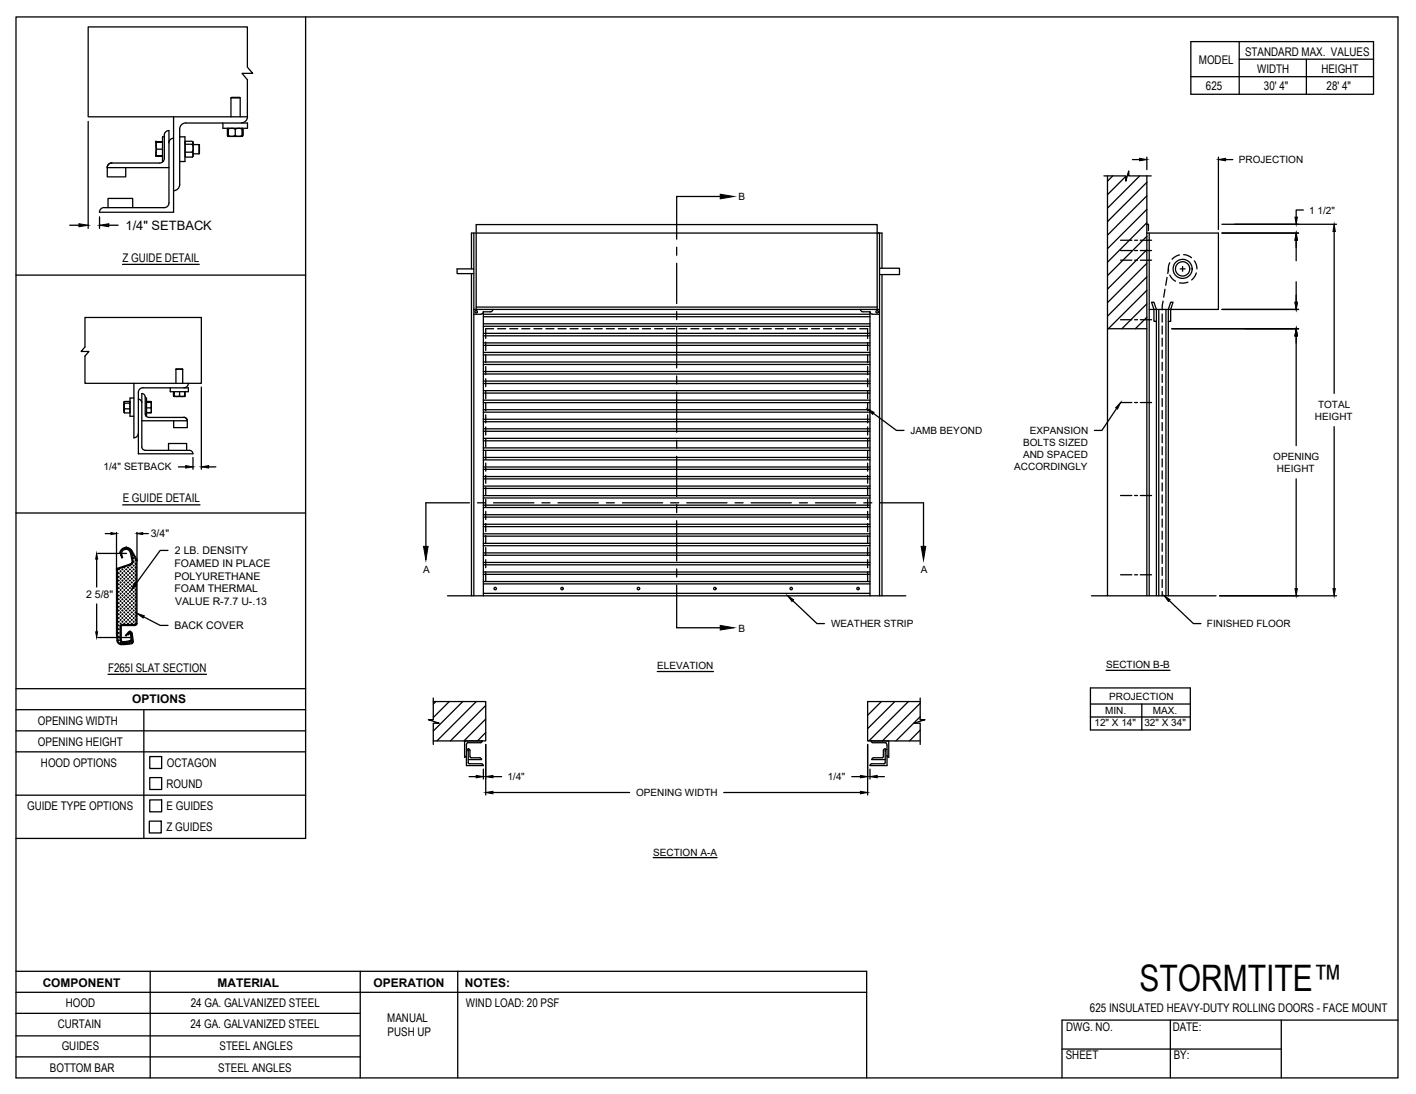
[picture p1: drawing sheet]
<svg xmlns="http://www.w3.org/2000/svg" width="279mm" height="216mm" viewBox="0 0 279 216" stroke-linecap="round" stroke-linejoin="round" font-family="sans-serif">
<!-- layer: ANNOTATIONS -->
<g fill="none" stroke="#000" stroke-width=".25">
<path d="M17.4 24v21.1M223.5 31.5h1.4M226.3 31v2.5M240.4 31v14.3M241.8 31.5h1.4M13.8 44.5h1.8M19.6 42.8v2.3M21.5 44.5h1.8M241.1 46h15.1M241.1 44.3h22.6M255.8 47.4v4.1M255.8 55.6v4"/>
<path d="M257.2 41.4h-1.4v1.5M263.2 45.7v31.9M39.7 76.4v16.2M231.2 64.9h25M241.1 61.1h15.1M255.8 66.3v21.6M35.2 92.1h1.4M38.1 90.3v2.3M41.2 92.1h1.4M172.3 81.6l4.6 3.3h1.5M220.3 80.6l-2.9 4.3h-1.5M255.8 94.5v21.7"/>
<path d="M263.2 84.2v32M19.1 110.3v5.5M19.1 119.2v5.5M19.3 109.2h5.7M20.8 105.3h1.1M23 105.1v7.3M27 105.1v5.5M28.2 105.3h1.1M33.1 108.6h-1.5l-4.8 6.6M156.4 118.5l4.8 4.6h1.5M230.7 118.5l4.8 4.6h1.5M240.6 117.6h23.1"/>
<path d="M19.3 125.8h6.4M28.3 121.7l3.3 1.7h1.5M129.7 132.5h11.1M215.2 135.8h19.7v8.3h-19.7zM215.2 138.9h19.7M218.2 132.3h12.7M225.3 138.9v5.2M92.6 153.3h1.4M95.4 151.8v1.9M95.8 146.9v10M97.3 153.3h1.7M97.3 156.4h26.9"/>
<path d="M142.8 156.4h27M168.1 153.3h1.7M171.2 146.9v10M171.7 151.8v1.9M173.1 153.3h1.4M215.2 141.5h19.7M128.9 169.2h12.6"/>
</g>
<!-- layer: PUSH UP -->
<g fill="none" stroke="#000" stroke-width=".25">
<path d="M217.8 34.7h4.3v1.1l.6-2.1v1h4.5M218.5 34.7v82.9M219.6 34.7l-1.1 1.1M222.1 34.8l-3.6 3.6M222.7 34.2l-.2 .2M224.9 34.7l-6.4 6.4M226.3 36l-7.8 7.8M226.3 38.7l-7.8 7.7M226.3 34.7v82.9M93 54v63.6M93.5 53.1h-3.3v.9h3.3M93.5 46v71.6"/>
<path d="M173.5 52.9h4v1.3h-4M173.5 46v71.6M174 52.9v-6.9h-81v7.1M174 54.2v63.4M221.1 47.4h2.2M221.1 49.4h2.2M221.1 51.4h2.2M223.9 47.4h.6M223.9 49.4h.6M223.9 51.4h.6M225 47.4h2.2M225 49.4h2.2"/>
<path d="M225 51.4h2.2M226.3 46h14.1v15.1h-13.6M226.3 44.3h.3v1.2M226.3 41.3l-7.8 7.8M226.3 44l-7.8 7.8M226.3 46.6l-7.8 7.8M226.3 49.3l-7.8 7.8M226.3 52l-7.8 7.7M226.3 54.6l-7.8 7.8M226.3 57.3l-7.6 7.6M226.3 60l-4.9 4.9M226.8 46v71.6"/>
<path d="M229.5 59.4l-.2 1.8M229.9 57.1l-.3 1.6M230.3 54.7l-.3 1.6M230.6 53.1l-.2 .9M230.8 51.8l-.3 1 .1 .7M230.8 54.3l.5 .7 .6 .5M232.7 50.3l-.6 .2-.8 .7M232.9 53.1h.9M233.3 52.6v.9M233.6 50.2l.8 .2 .7 .5M234.4 55.7l-.9 .2-.8-.1M235.7 51.5l.3 .6 .2 1"/>
<path d="M236.1 53.9l-.3 .5-.7 .8M93.5 61.1h80M94 61.1v-16.8h79.1v16.8M94 60.6h79.1M95.4 61.5l-.1 .3-.4 .2h-1.4M95.4 61.5v56.1M95.4 62h76.3M95.4 79.5h76.3M95.4 79h76.3M95.4 77.6h76.3M95.4 77.1h76.3M95.4 75.7h76.3"/>
<path d="M95.4 75.2h76.3M95.4 73.8h76.3M95.4 73.3h76.3M95.4 71.9h76.3M95.4 71.4h76.3M95.4 70h76.3M95.4 69.6h76.3M95.4 68.2h76.3M95.4 67.7h76.3M95.4 66.3h76.3M95.4 65.8h76.3M95.4 64.4h76.3"/>
<path d="M95.4 63.9h76.3M95.4 62.5h76.3M95.8 67.6v1.6M95.8 70v1.6M95.8 72.3v1.6M95.8 74.7v1.6M95.8 77.1v1.6M95.8 79.5v1.6M97.3 61.1l-.3 .4h-.2h-1.4M97.4 64.9h-1.6v1.9M98.2 64.9h1.6M100.6 64.9h1.6"/>
<path d="M103 64.9h1.5M105.3 64.9h1.6M107.7 64.9h1.6M110.1 64.9h1.6M112.5 64.9h1.6M114.9 64.9h1.6M117.2 64.9h1.6M119.6 64.9h1.6M122 64.9h1.6M124.4 64.9h1.6M126.8 64.9h1.6M129.2 64.9h1.5"/>
<path d="M131.5 64.9h1.6M133.9 64.9h1.6M136.3 64.9h1.6M138.7 64.9h1.6M141.1 64.9h1.6M143.4 64.9h1.6M145.8 64.9h1.6M148.2 64.9h1.6M150.6 64.9h1.6M153 64.9h1.6M155.4 64.9h1.6M157.7 64.9h1.6"/>
<path d="M160.1 64.9h1.6M162.5 64.9h1.6M164.9 64.9h1.6M167.3 64.9h1.5M169.7 64.9h1.5v1.9M169.8 61.1l.2 .4h.3M170.3 61.5h1.4M171.2 67.6v1.6M171.2 70v1.6M171.2 72.3v1.6M171.2 74.7v1.6M171.2 77.1v1.6"/>
<path d="M171.2 79.5v1.6M171.7 61.5v56.1M171.7 61.5v.3l.4 .2h1.4M218.5 64.9h7.8M221.1 63.1h2.2M221.1 79.4h2.2M223.9 63.1h.6M223.9 79.4h.6M225 63.1h2.2M225 79.4h2.2M226.3 62.6l-2.3 2.3M228.2 63.4h-.5v-2.3l-.5-1.5h.5l.5 1.5v56.5"/>
<path d="M228.6 61.1v56.5M229.3 62v1.6M229.3 64.3v1.6M229.3 66.7v1.6M229.3 69.1v1.6M229.3 71.5v1.6M229.3 73.9v1.6M229.3 76.3v1.6M229.3 78.6v1.6M230.1 61.1v56.5M230.5 63.4h.5v-2.3l.5-1.5h-.5l-.5 1.5v56.5M95.4 99.7h76.3"/>
<path d="M95.4 98.3h76.3M95.4 97.8h76.3M95.4 96.4h76.3M95.4 95.9h76.3M95.4 94.5h76.3M95.4 94h76.3M95.4 92.6h76.3M95.4 92.2h76.3M95.4 90.8h76.3M95.4 90.3h76.3M95.4 88.9h76.3M95.4 88.4h76.3"/>
<path d="M95.4 87h76.3M95.4 86.5h76.3M95.4 85.1h76.3M95.4 84.6h76.3M95.4 83.2h76.3M95.4 82.7h76.3M95.4 81.3h76.3M95.4 80.9h76.3M95.8 81.9v1.6M95.8 84.3v1.6M95.8 86.6v1.6M95.8 89v1.6"/>
<path d="M95.8 91.4v1.6M95.8 93.8v1.6M95.8 96.2v1.5M95.8 98.6v1.5M171.2 81.9v1.6M171.2 84.3v1.6M171.2 86.6v1.6M171.2 89v1.6M171.2 91.4v1.6M171.2 93.8v1.6M171.2 96.2v1.5M171.2 98.6v1.5"/>
<path d="M221.1 97.8h2.2M223.9 97.8h.6M225 97.8h2.2M229.3 81v1.6M229.3 83.4v1.6M229.3 85.8v1.6M229.3 88.2v1.5M229.3 90.6v1.5M229.3 92.9v1.6M229.3 95.3v1.6M229.3 97.7v1.6M88.3 117.6h90.4"/>
<path d="M95.4 117.1h76.3M95.4 115.2h76.3M95.4 114.8h76.3M95.4 113.3h76.3M95.4 112.9h76.3M95.4 111.5h76.3M95.4 111h76.3M95.4 109.6h76.3M95.4 109.1h76.3M95.4 107.7h76.3M95.4 107.2h76.3M95.4 105.8h76.3"/>
<path d="M95.4 105.3h76.3M95.4 103.9h76.3M95.4 103.5h76.3M95.4 102h76.3M95.4 101.6h76.3M95.4 100.2h76.3M95.8 100.9v1.6M95.8 103.3v1.6M95.8 105.7v1.6M95.8 108.1v1.6M95.8 110.4v1.6M95.8 112.8v1.9"/>
<path d="M171.2 100.9v1.6M171.2 103.3v1.6M171.2 105.7v1.6M171.2 108.1v1.6M171.2 110.4v1.6M171.2 112.8v1.9M221.1 113.4h2.2M223.9 113.4h.6M225 113.4h2.2M229.3 100.1v1.6M229.3 102.4v1.6M229.3 104.8v1.6"/>
<path d="M229.3 107.2v1.6M229.3 109.6v1.6M229.3 112v1.6M229.3 114.4v1.6M229.3 116.7v.9M85.5 138.5h10.3v7.7h-10.3M85.5 137.8v4.2h-1l2.2 .7h-1.2v4.2M86 138.5l-.5 .5M88.6 138.5l-3.1 3.1M91.3 138.5l-5.8 5.8M94 138.5l-7.8 7.7M95.8 139.2l-6.9 7"/>
<path d="M171.2 138.5h.1M173.9 138.5l-2.7 2.7M176.6 138.5l-5.4 5.3M179.2 138.5l-7.7 7.7M181.6 138.5h-10.4v7.7h10.4M181.6 137.8v4.2h.9l-2.1 .7h1.2v4.2M181.6 138.8l-7.5 7.4M85.1 142l-.2 .2M92 149.1l-.3 .3M92 147.9l.4 .3M92 147v4.1h3.4l-.4-.4h-2.4M92.4 147.8l.3 .3 .1 1.4h1.9l.3 .4h-2.6"/>
<path d="M92.4 147.8v2.7l.2 .2M95.2 146.2l-.4 .4h-2.6l-.2 .4M95.2 146.2h-3.5v3.3M95.8 141.9l-4.3 4.3M95.8 144.6l-1.6 1.6M172.4 149.5l-.4 .4h2.7M174.7 147.8l-.4 .3-.1 1.4h-1.8M174.7 147.8l-.1 2.9h-2.6l-.3 .4h3.3l-.1-4.4-.1-.1h-2.6l-.3-.4h3.5v3.3M175 149.1l.4 .3M175 147.9l-.3 .3M181.6 141.4l-4.8 4.8M181.6 144.1l-2.1 2.1"/>
<circle cx="233.3" cy="53.1" r="1.41"/>
<circle cx="233.3" cy="53.1" r="1.88"/>
<circle cx="93.9" cy="61.5" r=".24"/>
<circle cx="173.1" cy="61.5" r=".24"/>
<circle cx="97.7" cy="116.2" r=".24"/>
<circle cx="110.9" cy="116.2" r=".24"/>
<circle cx="126" cy="116.2" r=".24"/>
<circle cx="141" cy="116.2" r=".24"/>
<circle cx="156.1" cy="116.2" r=".24"/>
<circle cx="169.3" cy="116.2" r=".24"/>
</g>
<!-- layer: 0 -->
<path d="M257.8 11.7v6.9M215.4 117.6h24.5" fill="none" stroke="#000" stroke-width=".25"/>
<!-- layer: PUSH UP -->
<path d="M95.8 67.7h.1" fill="none" stroke="#000" stroke-width=".2"/>
<!-- layer: ANNOTATIONS -->
<g fill="#000" stroke="#000" stroke-width=".2">
<path d="M224.9 31.2l1.4 .3-1.4 .2zM240.4 31.5l1.4-.3v.5zM15.6 44.2l1.8 .3-1.8 .2zM19.6 44.5l1.9-.3v.5zM255.5 59.6h.5l-.2 1.5zM255.8 46l.2 1.4h-.5zM255.5 42.9h.5l-.2 1.4zM263.2 44.3l.3 1.4h-.5zM255.8 64.9l.2 1.4h-.5zM36.6 91.9l1.5 .2-1.5 .3zM39.7 92.1l1.5-.2v.5zM171.2 80.7l1.3 .7-.3 .4z"/>
<path d="M221.1 79.4l-.6 1.3-.4-.2zM19.1 109.2l.2 1.1h-.4zM21.9 105.1l1.1 .2-1.1 .2zM26.6 115.1l.4 .3-1.1 1zM27 105.3l1.2-.2v.4zM155.4 117.6l1.2 .8-.3 .3zM229.7 117.6l1.2 .8-.4 .3zM255.5 116.2h.5l-.2 1.4zM263 116.2h.5l-.3 1.4zM18.9 124.7h.4l-.2 1.1zM27 121.1l1.5 .4-.3 .5zM94 153l1.4 .3-1.4 .2z"/>
<path d="M95.8 153.3l1.5-.3v.5zM95.8 156.4l1.5-.2v.5zM169.8 153l1.4 .3-1.4 .2zM169.8 156.2l1.4 .2-1.4 .3zM171.7 153.3l1.4-.3v.5z"/>
</g>
<!-- layer: SECTION CUTS -->
<g fill="none" stroke="#000" stroke-width=".25">
<path d="M142.1 38.8h-8.6v8.4M133.5 48.8v1.6M133.5 52v7.9M133.5 61.5v1.6M133.5 64.7v7.9M133.5 74.2v1.6M133.5 77.4v7.9M92.6 99.2h-8.6v8.6M94.2 99.2h1.6M97.4 99.2h7.9M106.9 99.2h1.6M110.1 99.2h7.9"/>
<path d="M119.6 99.2h1.6M122.8 99.2h7.9M132.3 99.2h1.6M133.5 86.9v1.6M133.5 90.1v7.9M133.5 99.6v1.6M135.5 99.2h7.9M145 99.2h1.6M148.2 99.2h7.9M157.7 99.2h1.6M160.9 99.2h7.9M170.4 99.2h1.6"/>
<path d="M173.6 99.2h8.6v8.6M133.5 102.8v7.9M133.5 112.3v1.6M133.5 115.5v8.4h8.6"/>
</g>
<path d="M142.1 38.3l2.7 .5-2.7 .4zM83.6 107.8h.9l-.5 2.7zM181.8 107.8h.9l-.5 2.7zM142.1 123.4l2.7 .5-2.7 .4z" fill="#000" stroke="#000" stroke-width=".2"/>
<!-- layer: DETAILS -->
<g fill="none" stroke="#000" stroke-width=".25">
<path d="M45.6 19.3l.1-.1h1.6l.1 .1v3.8M45.6 19.3v3.8M45.6 19.3h1.8M21.2 33.1h12.1M22.1 32.2a.92 .92 0 0 0-1 .9M30.8 30.8h.1M30.8 28.1h.1M30.9 30.8h1.2zM32.1 28l-1.3 .1M32.1 28l-1.3 .1v2.7h1.3M32.1 29.4h-1.2l-.1 .7 .1 .7h1.2h-1.3M32.1 28.1h-1.2l-.1 .6 .1 .7"/>
<path d="M32.4 27h-.3v4.9h.1M33.3 25.8a.89 .89 0 0 0-.9 .9v4.6a.92 .92 0 0 1-.9 .9h-9.4a.84 .84 0 0 0-.9 .8v1.9h3.6v-1.8M33.3 25.8v14.3a.92 .92 0 0 1-.9 .9h-11.8M34.2 27.3a.92 .92 0 0 0-.9 .9M34.2 23.1v18.8h-14.6a.92 .92 0 0 1 .9-.9M35.5 25.5v10.9a1.22 1.22 0 0 1-1.3 1.2M35.5 27h1v4.9h-1M36.5 30.8h.1M36.5 28.1h.1M36.5 28.5h1.4l.2 .8-.2 .7h-1.4M36.7 24.3a1.22 1.22 0 0 0-1.2 1.2M36.7 24.3h12.1v1h-4.8v-1"/>
<path d="M37.9 28.5l.2-.3-.2-.3h-1.4v3.1h1.4l.2-.5-.2-.5M38 28l.1 .1v2.7l-.2 .2M38.1 28.5h1.2M38.1 30.4h1.2M39.3 28.5v1.9M44.9 26.7l.1 .2M44.9 25.5l.1-.2v.2M44.9 26.7l.1 .2v-.2M44.9 25.4v1.4M45 25.3l-.1 .2M45 25.5l.7-.2 .7 .2v1.2l-.7 .2-.7-.2zM45 25.5v1.4h2.8"/>
<path d="M45 25.4l-.1 .1 .1 1.3M46.4 25.5l.7-.2 .7 .2M46.4 26.7l.7 .2 .7-.2v-1.4v1.6M47.8 26.7v.2M47.8 25.3l.1 .2-.1 1.4M47.8 25.4l.1 .1-.1 1.4M48.8 23.1v-7.4l-1-1.2h2.1l-1.1-1.2v-8h-31.4v17.8l31.4-.1a1.22 1.22 0 0 1-1.2 1.3M21.3 41v-1.8h4.9v1.8M16.8 62.7h22.9v12.9h-22.9v-5.3l.7-.9h-1.5l.8-.9zM24.5 79.7l-.1 .1M24.5 79.3v2.1M24.6 79.6l-.1-.2 .1-.2h1v2.3h-1l-.1-.4 .1-.4"/>
<path d="M25.6 79.6h-1l-.1 .5 .1 .6h1M25.6 79.4h.1M26.4 78.5h-.7v3.6h.7M26.4 75.6v10.8M27.3 78.8a.67 .67 0 0 1 .7 .6M27.3 77.4v12.2l10.8-.1a.67 .67 0 0 0-.7-.6h-8.7M28.2 76.5a.9 .9 0 0 0-.9 .9M28.2 76.5h9v.8h-3.6v-.8M28.7 78.5h.2l-.1 3.6M28.9 79.4h.9l.1 .6-.1 .5h-.9M28.9 79.3l1 .1M28.9 79.2h.9l.1 .2"/>
<path d="M29.9 79.4h-.1M29.9 79.4l-.1 2M34.2 77.3v.8l.2 .1M34.3 78.2l.1 .1M34.4 77.3v1M34.4 77.3v.8l.5 .2 .5-.2v-.8M34.4 78.1v.2h2M34.7 72.9v2.7M34.7 72.9h1.3M36 72.9v2.7M36.4 77.3v.8l-.5 .2-.5-.2M36.4 78.1v.2"/>
<path d="M36.5 77.3v.8l-.1 .1M36.5 78.1l-.1 .2M37.2 75.6a.9 .9 0 0 1-.9 .9M24.4 81h.1M24.5 81.4l.1 .1M25.6 81.4h.1M27.3 85.5a.9 .9 0 0 1-.9 .9M29.8 80.5v.9h-.9M29.8 81.4l-.9 .1M29.9 81.4l-.1 .1M33.3 88.9v-1.4h3.5v1.4M36.3 82.4a.65 .65 0 0 1 .6 .6l.1 1.4h-2.7v-1.4"/>
<path d="M36.3 82.4a.67 .67 0 0 1 .6 .6h-8.9M36.3 82.4h-7a.67 .67 0 0 1-.6-.7v-3.4a.7 .7 0 0 0-.7-.6v10.5a.67 .67 0 0 0 .6 .7M23.2 112.1l-.2 .3 .1 14M23.2 112.4l.1 14M23.3 117.5h.2M23.3 116.8h.2M23.3 116.1h.2M23.3 115.3h.2M23.3 114.6h.2M23.3 113.9h.2M23.3 113.1h.2M23.3 118.3h.2"/>
<path d="M23.3 119h.2M23.3 119.7h.2M23.3 112.4h.2M23.4 112.3v.2M23.4 113v.2M23.4 113.7v.2M23.4 114.5v.2M23.4 115.2v.2M23.4 116v.1M23.4 116.7v.2M23.4 117.4v.2M23.4 118.2v.2"/>
<path d="M23.4 118.9v.2M23.4 119.7v.1M23.7 117.9h.2M23.7 117.2h.2M23.7 116.4h.2M23.7 115.7h.2M23.7 115h.2M23.7 114.2h.2M23.7 113.5h.2M23.7 112.7h.2M23.7 118.6h.2M23.7 119.4h.2"/>
<path d="M23.8 112.6v.2M23.8 113.4v.2M23.8 114.1v.2M23.8 114.9v.1M23.8 115.6v.2M23.8 116.3v.2M23.8 117.1v.2M23.8 117.8v.2M23.8 118.6v.1M23.8 119.3v.2M23.8 109.2l-.2-.1a1.28 1.28 0 0 1 1.1-1 1.28 1.28 0 0 1 1.3 .6l1 2v12.4l-.3 .3M24.1 117.5h.2"/>
<path d="M24.1 116.8h.2M24.1 116.1h.2M24.1 115.3h.2M24.1 114.6h.2M24.1 113.9h.2M24.1 113.1h.2M24.1 118.3h.2M24.1 119h.2M24.1 119.7h.2M24.1 112.4h.2M24.2 112.3v.2M24.2 113v.2"/>
<path d="M24.2 113.7v.2M24.2 114.5v.2M24.2 115.2v.2M24.2 116v.1M24.2 116.7v.2M24.2 117.4v.2M24.2 118.2v.2M24.2 118.9v.2M24.2 119.7v.1M24.4 117.9h.2M24.4 117.2h.2M24.4 116.4h.2"/>
<path d="M24.4 115.7h.2M24.4 115h.2M24.4 114.2h.2M24.4 113.5h.2M24.4 112.7h.2M24.4 112h.2M24.4 118.6h.2M24.4 119.4h.2M24.5 111.9v.2M24.5 112.6v.2M24.5 113.4v.2M24.5 114.1v.2"/>
<path d="M24.5 114.9v.1M24.5 115.6v.2M24.5 116.3v.2M24.5 117.1v.2M24.5 117.8v.2M24.5 118.6v.1M24.5 119.3v.2M24.8 117.5h.2M24.8 116.8h.2M24.8 116.1h.2M24.8 115.3h.2M24.8 114.6h.2"/>
<path d="M24.8 113.9h.2M24.8 113.1h.2M24.8 118.3h.2M24.8 119h.2M24.8 119.7h.2M24.8 112.4h.2M24.9 112.3v.2M24.9 113v.2M24.9 113.7v.2M24.9 114.5v.2M24.9 115.2v.2M24.9 116v.1"/>
<path d="M24.9 116.7v.2M24.9 117.4v.2M24.9 118.2v.2M24.9 118.9v.2M24.9 119.7v.1M25.2 117.9h.2M25.2 117.2h.2M25.2 116.4h.2M25.2 115.7h.2M25.2 115h.2M25.2 114.2h.2M25.2 113.5h.2"/>
<path d="M25.2 112.7h.2M25.2 112h.2M25.2 118.6h.2M25.2 119.4h.2M25.3 108.3l.6 .5M25.3 111.9v.2M25.3 112.6v.2M25.3 113.4v.2M25.3 114.1v.2M25.3 114.9v.1M25.3 115.6v.2M25.3 116.3v.2"/>
<path d="M25.3 117.1v.2M25.3 117.8v.2M25.3 118.6v.1M25.3 119.3v.2M25.5 117.5h.2M25.5 116.8h.2M25.5 116.1h.2M25.5 115.3h.2M25.5 114.6h.2M25.5 113.9h.2M25.5 113.1h.2M25.5 111.6h.2"/>
<path d="M25.5 118.3h.2M25.5 119h.2M25.5 119.7h.2M25.5 112.4h.2M25.6 111.5v.2M25.6 112.3v.2M25.6 113v.2M25.6 113.7v.2M25.6 114.5v.2M25.6 115.2v.2M25.6 116v.1M25.6 116.7v.2"/>
<path d="M25.6 117.4v.2M25.6 118.2v.2M25.6 118.9v.2M25.6 119.7v.1M25.7 109.1a.87 .87 0 0 0-1.1-.7 .87 .87 0 0 0-.6 1.2l.2 .5h-.2l-.1-.5M25.7 109.1l.4 1.6M25.8 111.5l-2.6 .9M25.9 108.8l.9 1.6M25.9 109.1a1.07 1.07 0 0 0-1.3-.9 1.07 1.07 0 0 0-.8 1.4M25.9 117.9h.2M25.9 117.2h.2M25.9 116.4h.2"/>
<path d="M25.9 115.7h.2M25.9 115h.2M25.9 114.2h.2M25.9 113.5h.2M25.9 112.7h.2M25.9 112h.2M25.9 118.6h.2M25.9 119.4h.2M25.9 109.1l.3 1.6a.67 .67 0 0 1-.4 .8M26 111.4h.1M26 109v.1M26 111.9v.2"/>
<path d="M26 112.6v.2M26 113.4v.2M26 114.1v.2M26 114.9v.1M26 115.6v.2M26 116.3v.2M26 117.1v.2M26 117.8v.2M26 118.6v.1M26 119.3v.2M26.1 110.7l-.2 .5-.2 .1-2.5 .9M26.1 109.6h.2"/>
<path d="M26.1 111.3h.1M26.2 109.5v.2M26.3 117.5h.2M26.3 116.8h.2M26.3 116.1h.2M26.3 115.3h.2M26.3 114.6h.2M26.3 113.9h.2M26.3 113.1h.2M26.3 111.6h.2M26.3 110.9h.2M26.3 110.2h.2"/>
<path d="M26.3 118.3h.2M26.3 119h.2M26.3 119.7h.2M26.3 112.4h.2M26.4 110.1v.2M26.4 110.8v.2M26.4 111.5v.2M26.4 112.3v.2M26.4 113v.2M26.4 113.7v.2M26.4 114.5v.2M26.4 115.2v.2"/>
<path d="M26.4 116v.1M26.4 116.7v.2M26.4 117.4v.2M26.4 118.2v.2M26.4 118.9v.2M26.4 119.7v.1M26.6 117.9h.2M26.6 117.2h.2M26.6 116.4h.2M26.6 115.7h.2M26.6 115h.2M26.6 114.2h.2"/>
<path d="M26.6 113.5h.2M26.6 112.7h.2M26.6 112h.2M26.6 111.3h.2M26.6 110.5h.2M26.6 118.6h.2M26.6 119.4h.2M26.7 110.4v.2M26.7 111.2v.2M26.7 111.9v.2M26.7 112.6v.2M26.7 113.4v.2"/>
<path d="M26.7 114.1v.2M26.7 114.9v.1M26.7 115.6v.2M26.7 116.3v.2M26.7 117.1v.2M26.7 117.8v.2M26.7 118.6v.1M26.7 119.3v.2M26.8 110.3l.1 .4v12.4l-.2 .2M23.1 126.4a.97 .97 0 0 0 1.2 .8h.9a.89 .89 0 0 0 1.1-.6M23.2 126.4a.79 .79 0 0 0 1.1 .6l1.7-.1M23.3 123.4h.2"/>
<path d="M23.3 120.5h.2M23.3 121.2h.2M23.3 122h.2M23.3 122.7h.2M23.3 124.2h.2M23.3 124.9h.2M23.3 125.6h.2M23.3 126.4h.2M23.4 120.4v.2M23.4 121.1v.2M23.4 121.9v.1M23.4 122.6v.2"/>
<path d="M23.4 123.3v.2M23.4 124.1v.2M23.4 124.8v.2M23.4 125.6v.1M23.4 126.3v.2M23.7 120.1h.2M23.7 120.9h.2M23.7 121.6h.2M23.7 122.3h.2M23.7 123.1h.2M23.7 123.8h.1M23.7 124.5h.1"/>
<path d="M23.7 125.3h.1M23.7 126h.1M23.7 126.7h.2M23.8 120v.2M23.8 120.8v.1M23.8 121.5v.2M23.8 122.2v.2M23.8 123v.1M23.8 126.7v.2M23.9 123.6v2.7l.1 .2 .3 .1M24.1 120.5h.2M24.1 121.2h.2"/>
<path d="M24.1 122h.2M24.1 122.7h.2M24.2 120.4v.2M24.2 121.1v.2M24.2 121.9v.1M24.2 122.6v.2M24.2 126.9h.2M24.3 126.8v.2M24.4 120.1h.2M24.4 120.9h.2M24.4 121.6h.2M24.4 122.3h.2"/>
<path d="M24.4 123.1h.2M24.5 120v.2M24.5 120.8v.1M24.5 121.5v.2M24.5 122.2v.2M24.5 123v.1M24.8 120.5h.2M24.8 121.2h.2M24.8 122h.2M24.8 122.7h.2M24.9 120.4v.2M24.9 121.1v.2"/>
<path d="M24.9 121.9v.1M24.9 122.6v.2M24.9 126.9h.2M25 126.8v.2M25.2 120.1h.2M25.2 120.9h.2M25.2 121.6h.2M25.2 122.3h.2M25.2 123.1h.2M25.3 120v.2M25.3 120.8v.1M25.3 121.5v.2"/>
<path d="M25.3 122.2v.2M25.3 123v.1M25.3 124.8l.3-.2 .4 .3 .3 1.7M25.3 124.8l-.6 .6 .2 .1 .6-.6a.26 .26 0 0 1 .2-.1 .26 .26 0 0 1 .2 .2l.2 1.6-.1 .2M25.4 126.7h.2M25.5 126.7v.1M25.5 125.1l-.2 .2-.1-.1M25.5 125l.2 .1 .2 .9M25.5 120.5h.2M25.5 121.2h.2M25.5 122h.2M25.5 122.7h.2"/>
<path d="M25.6 126.4l-1.3 .2M25.6 120.4v.2M25.6 121.1v.2M25.6 121.9v.1M25.6 122.6v.2M25.7 126.6l-1.4 .2M25.9 126l-.3 .5M25.9 120.1h.2M25.9 120.9h.2M25.9 121.6h.2M25.9 122.3h.2M25.9 123.1h.2"/>
<path d="M25.9 126.7h.2M26 120v.2M26 120.8v.1M26 121.5v.2M26 122.2v.2M26 123v.1M26 126.7v.2M26.1 126.1l-.4 .5M26.3 120.5h.2M26.3 121.2h.2M26.3 122h.2M26.3 122.7h.2"/>
<path d="M26.4 120.4v.2M26.4 121.1v.2M26.4 121.9v.1M26.4 122.6v.2M26.6 120.1h.2M26.6 120.9h.2M26.6 121.6h.2M26.6 122.3h.2M26.6 123.1h.2M26.7 123.4h-2.6l-.2 .2M26.7 123.3h-2.6l-.3 .1-.1 2.9 .3 .5h.3M26.7 120v.2"/>
<path d="M26.7 120.8v.1M26.7 121.5v.2M26.7 122.2v.2M26.7 123v.1"/>
</g>
<path d="M23 112.4h.1M24.9 108h.1M27 110.7h.1M25.7 124.6h.1" fill="none" stroke="#000" stroke-width=".2"/>
<!-- layer: ANNOTATIONS -->
<path d="M27 105.3h.1M19.1 124.6h.1" fill="none" stroke="#000" stroke-width=".2"/>
<!-- layer: TITLE BLOCK -->
<g fill="none" stroke="#000" stroke-width=".25">
<path d="M3.2 3.3h272.6v209.4h-272.6zM60.3 3.3v162.2h-57.1M235 8.2h36v10.4h-36zM235 15.1h36M244.5 11.7h26.5M244.5 8.2v10.4M3.2 54.3h57.1M24.2 52.2h15.1M24.2 99.6h15.3M3.2 101.2h57.1M3.2 135.9h57.1M21.3 133.1h19.4"/>
<path d="M3.2 144.2h57.1M3.2 148.4h57.1M3.2 140.1h57.1M3.2 156.9h57.1M28.4 140.1v25.4M29.5 149.3h2.4v2.4h-2.4zM29.5 153.5h2.4v2.3h-2.4zM29.5 157.9h2.4v2.3h-2.4zM29.5 162.1h2.3v2.3h-2.3zM3.2 200h67.9M3.2 195.8h167.8M3.2 191.7h167.8v21"/>
<path d="M29.6 191.7v21M71.1 191.7v21M90.3 191.7v21M3.2 208.6h67.9M3.2 204.4h67.9M209.6 207h43.2M230.9 201.3v11.4M252.8 201.3v11.4M275.8 201.3h-66.2v11.4"/>
</g>
<text font-size="7.2" x="224.9" y="195.5">STORMTITE™</text>
<text font-size="2.5" x="24.8" y="45.3">1/4&quot; SETBACK</text>
<g font-size="2.4">
<text x="245.7" y="11.1">STANDARD MAX. VALUES</text>
<text x="236.6" y="12.7">MODEL</text>
<text x="238" y="17.8">625</text>
<text x="248.1" y="14.4">WIDTH</text>
<text x="249.4" y="17.8">30' 4&quot;</text>
<text x="260.7" y="14.4">HEIGHT</text>
<text x="261.8" y="17.8">28' 4&quot;</text>
<text x="24.2" y="51.7">Z GUIDE DETAIL</text>
<text x="24.2" y="99.1">E GUIDE DETAIL</text>
<text x="21.3" y="132.6">F265I SLAT SECTION</text>
<text x="7.5" y="143">OPENING WIDTH</text>
<text x="26.1" y="138.8">OPTIONS</text>
<text x="7.5" y="147.2">OPENING HEIGHT</text>
<text x="8.1" y="151.3">HOOD OPTIONS</text>
<text x="32.9" y="155.5">ROUND</text>
<text x="32.9" y="151.4">OCTAGON</text>
<text x="5.4" y="159.9">GUIDE TYPE OPTIONS</text>
<text x="32.9" y="159.9">E GUIDES</text>
<text x="32.9" y="164.1">Z GUIDES</text>
<text x="8.4" y="194.7">COMPONENT</text>
<text x="42.9" y="194.7">MATERIAL</text>
<text x="73.7" y="194.7">OPERATION</text>
<text x="91.7" y="194.7">NOTES:</text>
<text x="11.4" y="202.8">CURTAIN</text>
<text x="13" y="198.8">HOOD</text>
<text x="37.6" y="202.9">24 GA. GALVANIZED STEEL</text>
<text x="37.7" y="198.6">24 GA. GALVANIZED STEEL</text>
<text x="76.4" y="201.6">MANUAL</text>
<text x="91.9" y="198.6">WIND LOAD: 20 PSF</text>
<text x="210.4" y="203.6">DWG. NO.</text>
<text x="215.1" y="199.8">625 INSULATED HEAVY-DUTY ROLLING DOORS - FACE MOUNT</text>
<text x="231.4" y="203.4">DATE:</text>
<text x="12.2" y="207.3">GUIDES</text>
<text x="43.3" y="207.2">STEEL ANGLES</text>
<text x="76.5" y="204.5">PUSH UP</text>
<text x="210.3" y="209.1">SHEET</text>
<text x="231.6" y="209">BY:</text>
<text x="9.8" y="211.5">BOTTOM BAR</text>
<text x="43.1" y="211.6">STEEL ANGLES</text>
</g>
<g font-size="2.1">
<text x="29.7" y="105.9">3/4&quot;</text>
<text x="34.4" y="111.9">FOAMED IN PLACE</text>
<text x="34.5" y="109.4">2 LB. DENSITY</text>
<text x="17" y="118">2 5/8&quot;</text>
<text x="34.4" y="114.4">POLYURETHANE</text>
<text x="34.4" y="116.9">FOAM THERMAL</text>
<text x="34.6" y="119.4">VALUE R-7.7 U-.13</text>
<text x="34.4" y="124.2">BACK COVER</text>
</g>
<g font-size="2">
<text x="244.4" y="32.2">PROJECTION</text>
<text x="145.7" y="39.6">B</text>
<text x="258.3" y="42.1">1 1/2&quot;</text>
<text x="259.5" y="82.8">HEIGHT</text>
<text x="260.1" y="80.4">TOTAL</text>
<text x="179.7" y="85.7">JAMB BEYOND</text>
<text x="201.9" y="88.1">BOLTS SIZED</text>
<text x="203.2" y="85.7">EXPANSION</text>
<text x="20.4" y="92.8">1/4&quot; SETBACK</text>
<text x="200.1" y="92.8">ACCORDINGLY</text>
<text x="201.9" y="90.4">AND SPACED</text>
<text x="251.2" y="90.7">OPENING</text>
<text x="252" y="93.1">HEIGHT</text>
<text x="83.5" y="113.1">A</text>
<text x="181.7" y="113.1">A</text>
<text x="145.7" y="124.7">B</text>
<text x="164" y="123.8">WEATHER STRIP</text>
<text x="238.1" y="123.8">FINISHED FLOOR</text>
<text x="218.2" y="131.9">SECTION B-B</text>
<text x="129.7" y="132.1">ELEVATION</text>
<text x="216" y="143.3">12&quot; X 14&quot;</text>
<text x="218.1" y="140.9">MIN.</text>
<text x="218.9" y="138.1">PROJECTION</text>
<text x="225.8" y="143.3">32&quot; X 34&quot;</text>
<text x="227.5" y="140.9">MAX.</text>
<text x="100.1" y="153.9">1/4&quot;</text>
<text x="163.4" y="153.9">1/4&quot;</text>
<text x="125.5" y="157.1">OPENING WIDTH</text>
<text x="128.9" y="168.8">SECTION A-A</text>
</g>
</svg>
